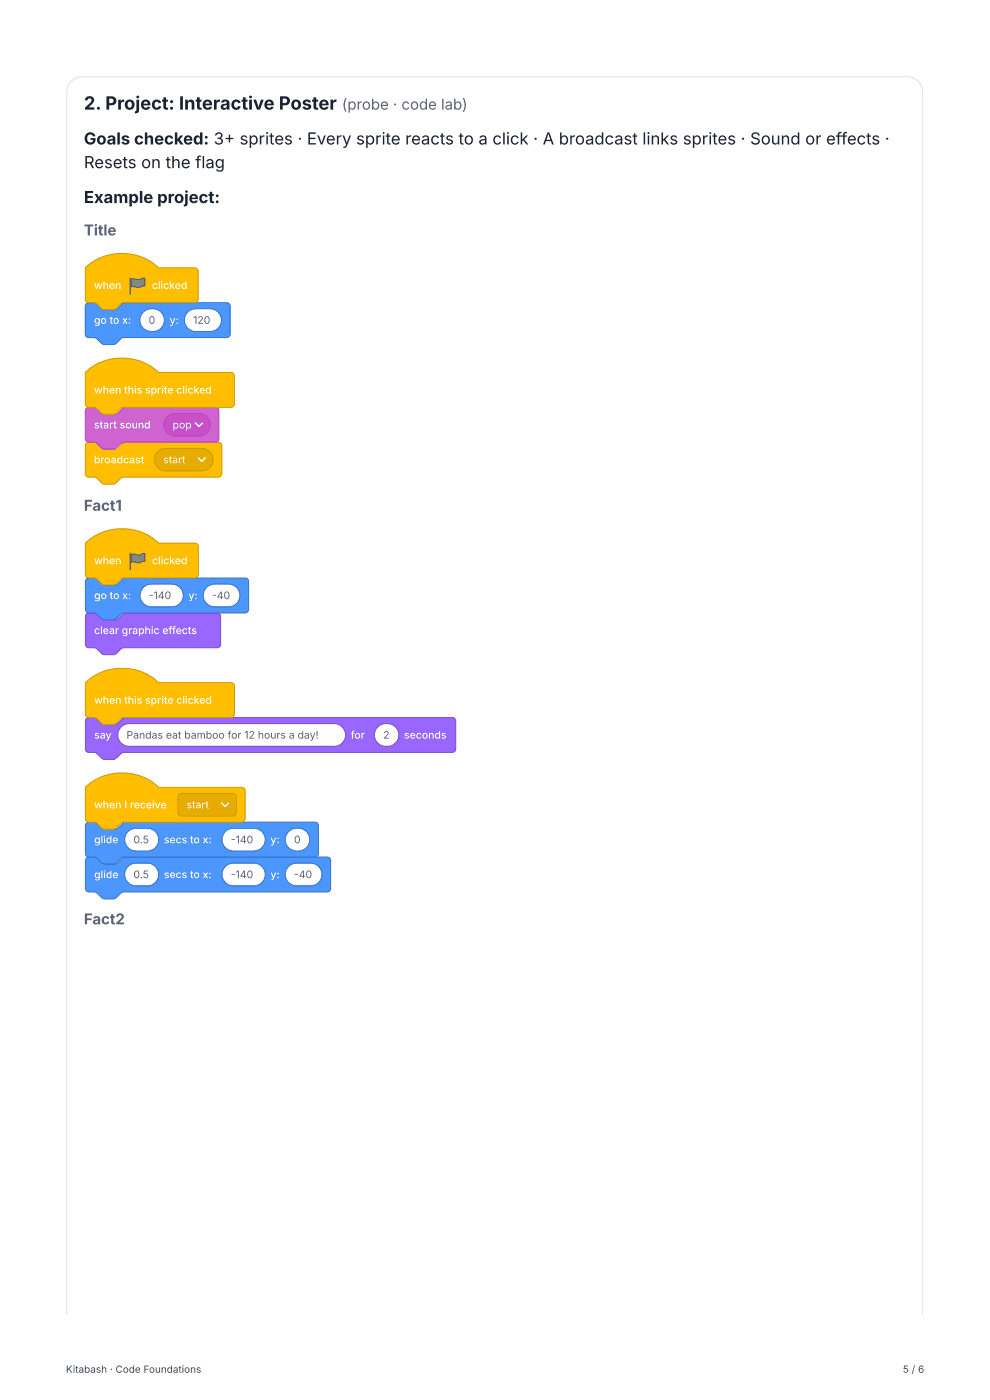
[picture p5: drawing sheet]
<svg xmlns="http://www.w3.org/2000/svg" width="210mm" height="297mm" viewBox="0 0 210 297" stroke-linecap="round" stroke-linejoin="round" font-family="sans-serif">
<g fill="#e3e6ee">
<path d="M14 16.1h182.1v2h-182.1z"/>
<path d="M194.1 16.1h2v263.1h-2z"/>
<path d="M14 16.1h2v263.1h-2z"/>
</g>
<path d="M18.3 64.5l.4-.2h1.6a2.5 2.5 0 0 1 1.7 1.3l.6 .2h1.8a2.5 2.5 0 0 0 1.7-1.3l.5-.2h21.5a.74 .74 0 0 1 .8 .7v6a.74 .74 0 0 1-.8 .7h-21.8a2.5 2.5 0 0 0-1.7 1.3l-.6 .2h-1.8a2.5 2.5 0 0 1-1.7-1.3l-.5-.2h-1.1a.74 .74 0 0 1-.8-.7v-6z" fill="#4c97ff"/>
<path d="M18.3 64.5l.4-.2h1.6a2.5 2.5 0 0 1 1.7 1.3l.6 .2h1.8a2.5 2.5 0 0 0 1.7-1.3l.5-.2h21.5a.74 .74 0 0 1 .8 .7v6a.74 .74 0 0 1-.8 .7h-21.8a2.5 2.5 0 0 0-1.7 1.3l-.6 .2h-1.8a2.5 2.5 0 0 1-1.7-1.3l-.5-.2h-1.1a.74 .74 0 0 1-.8-.7v-6z" fill="none" stroke="#3373cc" stroke-width=".21"/>
<path d="M30.4 66.3a2.56 2.56 0 0 1 3.4-.4 2.56 2.56 0 0 1 .8 3.3 2.56 2.56 0 0 1-3.6 .9 2.56 2.56 0 0 1-.8-3.6z" fill="#fff"/>
<path d="M30.4 66.3a2.56 2.56 0 0 1 3.4-.4 2.56 2.56 0 0 1 .8 3.3 2.56 2.56 0 0 1-3.6 .9 2.56 2.56 0 0 1-.8-3.6z" fill="none" stroke="#3373cc" stroke-width=".21"/>
<path d="M39.9 66.3l.6-.5 .8-.2h3.3a2.41 2.41 0 0 1 2.4 2.4 2.41 2.41 0 0 1-2.4 2.4h-3a2.41 2.41 0 0 1-2.3-1.5 2.41 2.41 0 0 1 .6-2.6z" fill="#fff"/>
<path d="M39.9 66.3l.6-.5 .8-.2h3.3a2.41 2.41 0 0 1 2.4 2.4 2.41 2.41 0 0 1-2.4 2.4h-3a2.41 2.41 0 0 1-2.3-1.5 2.41 2.41 0 0 1 .6-2.6z" fill="none" stroke="#3373cc" stroke-width=".21"/>
<path d="M18.1 56.9a11.4 11.4 0 0 1 15.6 0h7.6a.74 .74 0 0 1 .8 .7v6a.74 .74 0 0 1-.8 .7h-15a2.5 2.5 0 0 0-1.7 1.3l-.6 .2h-1.8a2.5 2.5 0 0 1-1.7-1.3l-.5-.2h-1.1a.74 .74 0 0 1-.8-.7z" fill="#ffbf00"/>
<path d="M18.1 56.9a11.4 11.4 0 0 1 15.6 0h7.6a.74 .74 0 0 1 .8 .7v6a.74 .74 0 0 1-.8 .7h-15a2.5 2.5 0 0 0-1.7 1.3l-.6 .2h-1.8a2.5 2.5 0 0 1-1.7-1.3l-.5-.2h-1.1a.74 .74 0 0 1-.8-.7z" fill="none" stroke="#c90" stroke-width=".21"/>
<path d="M27.6 59.1v3.3" fill="none" stroke="#45993d" stroke-width=".37"/>
<path d="M27.8 59.3l.8-.1a2.11 2.11 0 0 0 2-.1h.2v1.7h-.5a2.17 2.17 0 0 1-2.1 .1l-.4 .1z" fill="#4cbf56"/>
<path d="M27.8 59.3l.8-.1a2.11 2.11 0 0 0 2-.1h.2v1.7h-.5a2.17 2.17 0 0 1-2.1 .1l-.4 .1z" fill="none" stroke="#45993d" stroke-width=".22"/>
<path d="M18.3 94.1l.4-.2h1.6a2.5 2.5 0 0 1 1.7 1.3l.6 .2h1.8a2.5 2.5 0 0 0 1.7-1.3l.5-.2h19.8a.74 .74 0 0 1 .7 .8v5.9a.74 .74 0 0 1-.7 .7h-20.1a2.5 2.5 0 0 0-1.7 1.3l-.6 .2h-1.8a2.5 2.5 0 0 1-1.7-1.3l-.5-.2h-1.1a.74 .74 0 0 1-.8-.7v-5.9z" fill="#ffbf00"/>
<path d="M18.3 94.1l.4-.2h1.6a2.5 2.5 0 0 1 1.7 1.3l.6 .2h1.8a2.5 2.5 0 0 0 1.7-1.3l.5-.2h19.8a.74 .74 0 0 1 .7 .8v5.9a.74 .74 0 0 1-.7 .7h-20.1a2.5 2.5 0 0 0-1.7 1.3l-.6 .2h-1.8a2.5 2.5 0 0 1-1.7-1.3l-.5-.2h-1.1a.74 .74 0 0 1-.8-.7v-5.9z" fill="none" stroke="#c90" stroke-width=".21"/>
<path d="M33.5 95.9l.7-.4 .9-.3h7.7a2.41 2.41 0 0 1 2.5 2.4 2.41 2.41 0 0 1-2.5 2.4h-7.6a2.41 2.41 0 0 1-2.2-1.4 2.41 2.41 0 0 1 .5-2.7z" fill="#e6ac00"/>
<path d="M33.5 95.9l.7-.4 .9-.3h7.7a2.41 2.41 0 0 1 2.5 2.4 2.41 2.41 0 0 1-2.5 2.4h-7.6a2.41 2.41 0 0 1-2.2-1.4 2.41 2.41 0 0 1 .5-2.7z" fill="none" stroke="#c90" stroke-width=".21"/>
<path d="M42.1 97.3l.7 .7 .8-.7" fill="none" stroke="#fff" stroke-width=".3"/>
<path d="M18.3 86.7l.4-.2h1.6a2.5 2.5 0 0 1 1.7 1.3l.6 .2h1.8a2.5 2.5 0 0 0 1.7-1.3l.5-.2h19.2a.74 .74 0 0 1 .7 .8v5.9a.74 .74 0 0 1-.7 .7h-19.5a2.5 2.5 0 0 0-1.7 1.3l-.6 .2h-1.8a2.5 2.5 0 0 1-1.7-1.3l-.5-.2h-1.1a.74 .74 0 0 1-.8-.7v-5.9z" fill="#cf63cf"/>
<path d="M18.3 86.7l.4-.2h1.6a2.5 2.5 0 0 1 1.7 1.3l.6 .2h1.8a2.5 2.5 0 0 0 1.7-1.3l.5-.2h19.2a.74 .74 0 0 1 .7 .8v5.9a.74 .74 0 0 1-.7 .7h-19.5a2.5 2.5 0 0 0-1.7 1.3l-.6 .2h-1.8a2.5 2.5 0 0 1-1.7-1.3l-.5-.2h-1.1a.74 .74 0 0 1-.8-.7v-5.9z" fill="none" stroke="#bd42bd" stroke-width=".21"/>
<path d="M35.5 88.5l.6-.4 .8-.3h5.3a2.41 2.41 0 0 1 2.4 2.4 2.41 2.41 0 0 1-2.4 2.4h-5a2.41 2.41 0 0 1-2.2-1.5 2.41 2.41 0 0 1 .5-2.6z" fill="#c94fc9"/>
<path d="M35.5 88.5l.6-.4 .8-.3h5.3a2.41 2.41 0 0 1 2.4 2.4 2.41 2.41 0 0 1-2.4 2.4h-5a2.41 2.41 0 0 1-2.2-1.5 2.41 2.41 0 0 1 .5-2.6z" fill="none" stroke="#bd42bd" stroke-width=".21"/>
<path d="M41.5 89.9l.7 .7 .8-.7" fill="none" stroke="#fff" stroke-width=".3"/>
<path d="M18.1 79.1a11.4 11.4 0 0 1 15.6 0h15.3a.74 .74 0 0 1 .8 .8v5.9a.74 .74 0 0 1-.8 .7h-22.7a2.5 2.5 0 0 0-1.7 1.3l-.6 .2h-1.8a2.5 2.5 0 0 1-1.7-1.3l-.5-.2h-1.1a.74 .74 0 0 1-.8-.7z" fill="#ffbf00"/>
<path d="M18.1 79.1a11.4 11.4 0 0 1 15.6 0h15.3a.74 .74 0 0 1 .8 .8v5.9a.74 .74 0 0 1-.8 .7h-22.7a2.5 2.5 0 0 0-1.7 1.3l-.6 .2h-1.8a2.5 2.5 0 0 1-1.7-1.3l-.5-.2h-1.1a.74 .74 0 0 1-.8-.7z" fill="none" stroke="#c90" stroke-width=".21"/>
<path d="M18.4 130.4l.3-.2h1.7a2.5 2.5 0 0 1 1.6 1.3l.6 .2h1.8a2.5 2.5 0 0 0 1.7-1.3l.6-.2h19.4a.74 .74 0 0 1 .8 .7v5.9a.74 .74 0 0 1-.8 .8h-19.8a2.5 2.5 0 0 0-1.7 1.3l-.5 .2h-1.9a2.5 2.5 0 0 1-1.7-1.3l-.5-.2h-1.1a.74 .74 0 0 1-.8-.8v-5.9z" fill="#96f"/>
<path d="M18.4 130.4l.3-.2h1.7a2.5 2.5 0 0 1 1.6 1.3l.6 .2h1.8a2.5 2.5 0 0 0 1.7-1.3l.6-.2h19.4a.74 .74 0 0 1 .8 .7v5.9a.74 .74 0 0 1-.8 .8h-19.8a2.5 2.5 0 0 0-1.7 1.3l-.5 .2h-1.9a2.5 2.5 0 0 1-1.7-1.3l-.5-.2h-1.1a.74 .74 0 0 1-.8-.8v-5.9z" fill="none" stroke="#774dcb" stroke-width=".21"/>
<path d="M18.4 123l.3-.2h1.7a2.5 2.5 0 0 1 1.6 1.3l.6 .1h1.8a2.5 2.5 0 0 0 1.7-1.2l.6-.2h25.4a.74 .74 0 0 1 .7 .7v5.9a.74 .74 0 0 1-.7 .8h-25.8a2.5 2.5 0 0 0-1.7 1.3l-.5 .2h-1.9a2.5 2.5 0 0 1-1.7-1.3l-.5-.2h-1.1a.74 .74 0 0 1-.8-.8v-5.9z" fill="#4c97ff"/>
<path d="M18.4 123l.3-.2h1.7a2.5 2.5 0 0 1 1.6 1.3l.6 .1h1.8a2.5 2.5 0 0 0 1.7-1.2l.6-.2h25.4a.74 .74 0 0 1 .7 .7v5.9a.74 .74 0 0 1-.7 .8h-25.8a2.5 2.5 0 0 0-1.7 1.3l-.5 .2h-1.9a2.5 2.5 0 0 1-1.7-1.3l-.5-.2h-1.1a.74 .74 0 0 1-.8-.8v-5.9z" fill="none" stroke="#3373cc" stroke-width=".21"/>
<path d="M30.4 124.8l.7-.5 .7-.2h4.7a2.41 2.41 0 0 1 2.4 2.4 2.41 2.41 0 0 1-2.4 2.4h-4.4a2.41 2.41 0 0 1-2.2-1.5 2.41 2.41 0 0 1 .5-2.6z" fill="#fff"/>
<path d="M30.4 124.8l.7-.5 .7-.2h4.7a2.41 2.41 0 0 1 2.4 2.4 2.41 2.41 0 0 1-2.4 2.4h-4.4a2.41 2.41 0 0 1-2.2-1.5 2.41 2.41 0 0 1 .5-2.6z" fill="none" stroke="#3373cc" stroke-width=".21"/>
<path d="M43.9 124.8l.6-.5 .8-.2h3.2a2.41 2.41 0 0 1 2.4 2.4 2.41 2.41 0 0 1-2.4 2.4h-2.9a2.41 2.41 0 0 1-2.3-1.5 2.41 2.41 0 0 1 .6-2.6z" fill="#fff"/>
<path d="M43.9 124.8l.6-.5 .8-.2h3.2a2.41 2.41 0 0 1 2.4 2.4 2.41 2.41 0 0 1-2.4 2.4h-2.9a2.41 2.41 0 0 1-2.3-1.5 2.41 2.41 0 0 1 .6-2.6z" fill="none" stroke="#3373cc" stroke-width=".21"/>
<path d="M18.1 115.4a11.4 11.4 0 0 1 15.6 0h7.7a.74 .74 0 0 1 .7 .7v5.9a.74 .74 0 0 1-.7 .8h-15.1a2.5 2.5 0 0 0-1.7 1.3l-.5 .1h-1.9a2.5 2.5 0 0 1-1.7-1.2l-.5-.2h-1.1a.74 .74 0 0 1-.8-.8z" fill="#ffbf00"/>
<path d="M18.1 115.4a11.4 11.4 0 0 1 15.6 0h7.7a.74 .74 0 0 1 .7 .7v5.9a.74 .74 0 0 1-.7 .8h-15.1a2.5 2.5 0 0 0-1.7 1.3l-.5 .1h-1.9a2.5 2.5 0 0 1-1.7-1.2l-.5-.2h-1.1a.74 .74 0 0 1-.8-.8z" fill="none" stroke="#c90" stroke-width=".21"/>
<path d="M27.6 117.6v3.3" fill="none" stroke="#45993d" stroke-width=".37"/>
<path d="M27.8 117.8l.9-.1a2.11 2.11 0 0 0 1.9-.2l.2 .1v1.6h-.5a2.17 2.17 0 0 1-2 .1l-.5 .1z" fill="#4cbf56"/>
<path d="M27.8 117.8l.9-.1a2.11 2.11 0 0 0 1.9-.2l.2 .1v1.6h-.5a2.17 2.17 0 0 1-2 .1l-.5 .1z" fill="none" stroke="#45993d" stroke-width=".22"/>
<path d="M18.4 152.6l.3-.2h1.7a2.5 2.5 0 0 1 1.6 1.3l.6 .2h1.8a2.5 2.5 0 0 0 1.7-1.3l.6-.2h69.3a.74 .74 0 0 1 .8 .7v6a.74 .74 0 0 1-.8 .7h-69.7a2.5 2.5 0 0 0-1.7 1.3l-.5 .2h-1.9a2.5 2.5 0 0 1-1.7-1.3l-.5-.2h-1.1a.74 .74 0 0 1-.8-.7v-6z" fill="#96f"/>
<path d="M18.4 152.6l.3-.2h1.7a2.5 2.5 0 0 1 1.6 1.3l.6 .2h1.8a2.5 2.5 0 0 0 1.7-1.3l.6-.2h69.3a.74 .74 0 0 1 .8 .7v6a.74 .74 0 0 1-.8 .7h-69.7a2.5 2.5 0 0 0-1.7 1.3l-.5 .2h-1.9a2.5 2.5 0 0 1-1.7-1.3l-.5-.2h-1.1a.74 .74 0 0 1-.8-.7v-6z" fill="none" stroke="#774dcb" stroke-width=".21"/>
<path d="M25.7 154.4l.8-.5 .9-.2h43.6a2.41 2.41 0 0 1 2.4 2.4 2.41 2.41 0 0 1-2.4 2.4h-43.6a2.41 2.41 0 0 1-2.2-1.5 2.41 2.41 0 0 1 .5-2.6z" fill="#fff"/>
<path d="M25.7 154.4l.8-.5 .9-.2h43.6a2.41 2.41 0 0 1 2.4 2.4 2.41 2.41 0 0 1-2.4 2.4h-43.6a2.41 2.41 0 0 1-2.2-1.5 2.41 2.41 0 0 1 .5-2.6z" fill="none" stroke="#774dcb" stroke-width=".21"/>
<path d="M80.2 154.4a2.56 2.56 0 0 1 3.4-.3 2.56 2.56 0 0 1 .8 3.2 2.56 2.56 0 0 1-3.6 .9 2.56 2.56 0 0 1-.8-3.6z" fill="#fff"/>
<path d="M80.2 154.4a2.56 2.56 0 0 1 3.4-.3 2.56 2.56 0 0 1 .8 3.2 2.56 2.56 0 0 1-3.6 .9 2.56 2.56 0 0 1-.8-3.6z" fill="none" stroke="#774dcb" stroke-width=".21"/>
<path d="M18.1 145a11.4 11.4 0 0 1 15.6 0h15.4a.74 .74 0 0 1 .7 .7v6a.74 .74 0 0 1-.7 .7h-22.8a2.5 2.5 0 0 0-1.7 1.3l-.5 .2h-1.9a2.5 2.5 0 0 1-1.7-1.3l-.5-.2h-1.1a.74 .74 0 0 1-.8-.7z" fill="#ffbf00"/>
<path d="M18.1 145a11.4 11.4 0 0 1 15.6 0h15.4a.74 .74 0 0 1 .7 .7v6a.74 .74 0 0 1-.7 .7h-22.8a2.5 2.5 0 0 0-1.7 1.3l-.5 .2h-1.9a2.5 2.5 0 0 1-1.7-1.3l-.5-.2h-1.1a.74 .74 0 0 1-.8-.7z" fill="none" stroke="#c90" stroke-width=".21"/>
<path d="M18.4 182.3l.3-.3h1.7a2.5 2.5 0 0 1 1.6 1.3l.6 .2h1.8a2.5 2.5 0 0 0 1.7-1.3l.6-.2h42.8a.74 .74 0 0 1 .7 .8v5.9a.74 .74 0 0 1-.7 .7h-43.2a2.5 2.5 0 0 0-1.7 1.3l-.5 .2h-1.9a2.5 2.5 0 0 1-1.7-1.3l-.5-.2h-1.1a.74 .74 0 0 1-.8-.7v-5.9z" fill="#4c97ff"/>
<path d="M18.4 182.3l.3-.3h1.7a2.5 2.5 0 0 1 1.6 1.3l.6 .2h1.8a2.5 2.5 0 0 0 1.7-1.3l.6-.2h42.8a.74 .74 0 0 1 .7 .8v5.9a.74 .74 0 0 1-.7 .7h-43.2a2.5 2.5 0 0 0-1.7 1.3l-.5 .2h-1.9a2.5 2.5 0 0 1-1.7-1.3l-.5-.2h-1.1a.74 .74 0 0 1-.8-.7v-5.9z" fill="none" stroke="#3373cc" stroke-width=".21"/>
<path d="M27.2 184l1.2-.6 2.9-.1a2.41 2.41 0 0 1 2.4 2.4 2.41 2.41 0 0 1-2.4 2.4h-2.4a2.41 2.41 0 0 1-2.2-1.4 2.41 2.41 0 0 1 .5-2.7z" fill="#fff"/>
<path d="M27.2 184l1.2-.6 2.9-.1a2.41 2.41 0 0 1 2.4 2.4 2.41 2.41 0 0 1-2.4 2.4h-2.4a2.41 2.41 0 0 1-2.2-1.4 2.41 2.41 0 0 1 .5-2.7z" fill="none" stroke="#3373cc" stroke-width=".21"/>
<path d="M47.9 184l.6-.4 .7-.2 4.7-.1a2.41 2.41 0 0 1 2.4 2.4 2.41 2.41 0 0 1-2.4 2.4h-4.3a2.41 2.41 0 0 1-2.3-1.4 2.41 2.41 0 0 1 .6-2.7z" fill="#fff"/>
<path d="M47.9 184l.6-.4 .7-.2 4.7-.1a2.41 2.41 0 0 1 2.4 2.4 2.41 2.41 0 0 1-2.4 2.4h-4.3a2.41 2.41 0 0 1-2.3-1.4 2.41 2.41 0 0 1 .6-2.7z" fill="none" stroke="#3373cc" stroke-width=".21"/>
<path d="M61.3 184l.6-.4 .8-.2 3.3-.1a2.41 2.41 0 0 1 2.4 2.4 2.41 2.41 0 0 1-2.4 2.4h-3a2.41 2.41 0 0 1-2.2-1.4 2.41 2.41 0 0 1 .5-2.7z" fill="#fff"/>
<path d="M61.3 184l.6-.4 .8-.2 3.3-.1a2.41 2.41 0 0 1 2.4 2.4 2.41 2.41 0 0 1-2.4 2.4h-3a2.41 2.41 0 0 1-2.2-1.4 2.41 2.41 0 0 1 .5-2.7z" fill="none" stroke="#3373cc" stroke-width=".21"/>
<path d="M18.4 174.8l.3-.2h1.7a2.5 2.5 0 0 1 1.6 1.3l.6 .2h1.8a2.5 2.5 0 0 0 1.7-1.3l.6-.2h40.2a.74 .74 0 0 1 .7 .8v5.9a.74 .74 0 0 1-.7 .7h-40.6a2.5 2.5 0 0 0-1.7 1.3l-.5 .2h-1.9a2.5 2.5 0 0 1-1.7-1.3l-.5-.2h-1.1a.74 .74 0 0 1-.8-.7v-5.9z" fill="#4c97ff"/>
<path d="M18.4 174.8l.3-.2h1.7a2.5 2.5 0 0 1 1.6 1.3l.6 .2h1.8a2.5 2.5 0 0 0 1.7-1.3l.6-.2h40.2a.74 .74 0 0 1 .7 .8v5.9a.74 .74 0 0 1-.7 .7h-40.6a2.5 2.5 0 0 0-1.7 1.3l-.5 .2h-1.9a2.5 2.5 0 0 1-1.7-1.3l-.5-.2h-1.1a.74 .74 0 0 1-.8-.7v-5.9z" fill="none" stroke="#3373cc" stroke-width=".21"/>
<path d="M27.2 176.6l1.2-.6 2.9-.1a2.41 2.41 0 0 1 2.4 2.4 2.41 2.41 0 0 1-2.4 2.4h-2.4a2.41 2.41 0 0 1-2.2-1.4 2.41 2.41 0 0 1 .5-2.7z" fill="#fff"/>
<path d="M27.2 176.6l1.2-.6 2.9-.1a2.41 2.41 0 0 1 2.4 2.4 2.41 2.41 0 0 1-2.4 2.4h-2.4a2.41 2.41 0 0 1-2.2-1.4 2.41 2.41 0 0 1 .5-2.7z" fill="none" stroke="#3373cc" stroke-width=".21"/>
<path d="M47.9 176.6l.6-.4 .7-.3h4.7a2.41 2.41 0 0 1 2.4 2.4 2.41 2.41 0 0 1-2.4 2.4h-4.3a2.41 2.41 0 0 1-2.3-1.4 2.41 2.41 0 0 1 .6-2.7z" fill="#fff"/>
<path d="M47.9 176.6l.6-.4 .7-.3h4.7a2.41 2.41 0 0 1 2.4 2.4 2.41 2.41 0 0 1-2.4 2.4h-4.3a2.41 2.41 0 0 1-2.3-1.4 2.41 2.41 0 0 1 .6-2.7z" fill="none" stroke="#3373cc" stroke-width=".21"/>
<path d="M61.3 176.6a2.56 2.56 0 0 1 3.3-.3 2.56 2.56 0 0 1 .8 3.2 2.56 2.56 0 0 1-3.5 1 2.56 2.56 0 0 1-.8-3.6z" fill="#fff"/>
<path d="M61.3 176.6a2.56 2.56 0 0 1 3.3-.3 2.56 2.56 0 0 1 .8 3.2 2.56 2.56 0 0 1-3.5 1 2.56 2.56 0 0 1-.8-3.6z" fill="none" stroke="#3373cc" stroke-width=".21"/>
<path d="M18.1 167.2a11.4 11.4 0 0 1 15.6 0h17.6a.74 .74 0 0 1 .8 .8v5.9a.74 .74 0 0 1-.8 .7h-25a2.5 2.5 0 0 0-1.7 1.3l-.5 .2h-1.9a2.5 2.5 0 0 1-1.7-1.3l-.5-.2h-1.1a.74 .74 0 0 1-.8-.7z" fill="#ffbf00"/>
<path d="M18.1 167.2a11.4 11.4 0 0 1 15.6 0h17.6a.74 .74 0 0 1 .8 .8v5.9a.74 .74 0 0 1-.8 .7h-25a2.5 2.5 0 0 0-1.7 1.3l-.5 .2h-1.9a2.5 2.5 0 0 1-1.7-1.3l-.5-.2h-1.1a.74 .74 0 0 1-.8-.7z" fill="none" stroke="#c90" stroke-width=".21"/>
<path d="M38 168.7l.5-.2h11a.74 .74 0 0 1 .7 .8v3.3a.74 .74 0 0 1-.7 .7h-11a.74 .74 0 0 1-.7-.7v-3.3z" fill="#e6ac00"/>
<path d="M38 168.7l.5-.2h11a.74 .74 0 0 1 .7 .8v3.3a.74 .74 0 0 1-.7 .7h-11a.74 .74 0 0 1-.7-.7v-3.3z" fill="none" stroke="#c90" stroke-width=".21"/>
<path d="M47.1 170.6l.7 .7 .7-.7" fill="none" stroke="#fff" stroke-width=".3"/>
<text font-size="3.9" fill="#1d2230" x="17.8" y="23.3">2. Project: Interactive Poster</text>
<g font-size="3.5" fill="#1d2230">
<text x="17.8" y="30.7">Goals checked: 3+ sprites · Every sprite reacts to a click · A broadcast links sprites · Sound or effects ·</text>
<text x="17.8" y="35.7">Resets on the flag</text>
<text x="17.8" y="43.1">Example project:</text>
</g>
<g font-size="3.2" fill="#5b6275">
<text x="72.6" y="23.3">(probe · code lab)</text>
<text x="17.8" y="50">Title</text>
<text x="17.8" y="108.5">Fact1</text>
<text x="17.8" y="196.3">Fact2</text>
</g>
<g font-size="2.2" fill="#fff">
<text x="20" y="61.4">when</text>
<text x="32.2" y="61.4">clicked</text>
<text x="20" y="68.8">go to x:</text>
<text x="36" y="68.8">y:</text>
<text x="20" y="83.6">when this sprite clicked</text>
<text x="20" y="91">start sound</text>
<text x="36.7" y="91">pop</text>
<text x="20" y="98.4">broadcast</text>
<text x="34.7" y="98.4">start</text>
<text x="20" y="119.8">when</text>
<text x="32.3" y="119.8">clicked</text>
<text x="20" y="127.2">go to x:</text>
<text x="40" y="127.2">y:</text>
<text x="20" y="134.7">clear graphic effects</text>
<text x="20" y="149.5">when this sprite clicked</text>
<text x="20" y="156.9">say</text>
<text x="74.5" y="156.9">for</text>
<text x="85.8" y="156.9">seconds</text>
<text x="20" y="171.7">when I receive</text>
<text x="39.6" y="171.7">start</text>
<text x="20" y="179.1">glide</text>
<text x="34.8" y="179.1">secs to x:</text>
<text x="57.4" y="179.1">y:</text>
<text x="20" y="186.5">glide</text>
<text x="34.8" y="186.5">secs to x:</text>
<text x="57.4" y="186.5">y:</text>
</g>
<g font-size="2.2" fill="#575e75">
<text x="31.6" y="68.8">0</text>
<text x="41" y="68.8">120</text>
<text x="31.6" y="127.2">-140</text>
<text x="45" y="127.2">-40</text>
<text x="26.9" y="156.9">Pandas eat bamboo for 12 hours a day!</text>
<text x="81.4" y="156.9">2</text>
<text x="28.3" y="179.1">0.5</text>
<text x="49" y="179.1">-140</text>
<text x="62.4" y="179.1">0</text>
<text x="28.3" y="186.5">0.5</text>
<text x="49" y="186.5">-140</text>
<text x="62.4" y="186.5">-40</text>
</g>
<g font-size="2.1" fill="#42454e">
<text x="14" y="291.6">Kitabash · Code Foundations</text>
<text x="191.7" y="291.6">5 / 6</text>
</g>
</svg>
